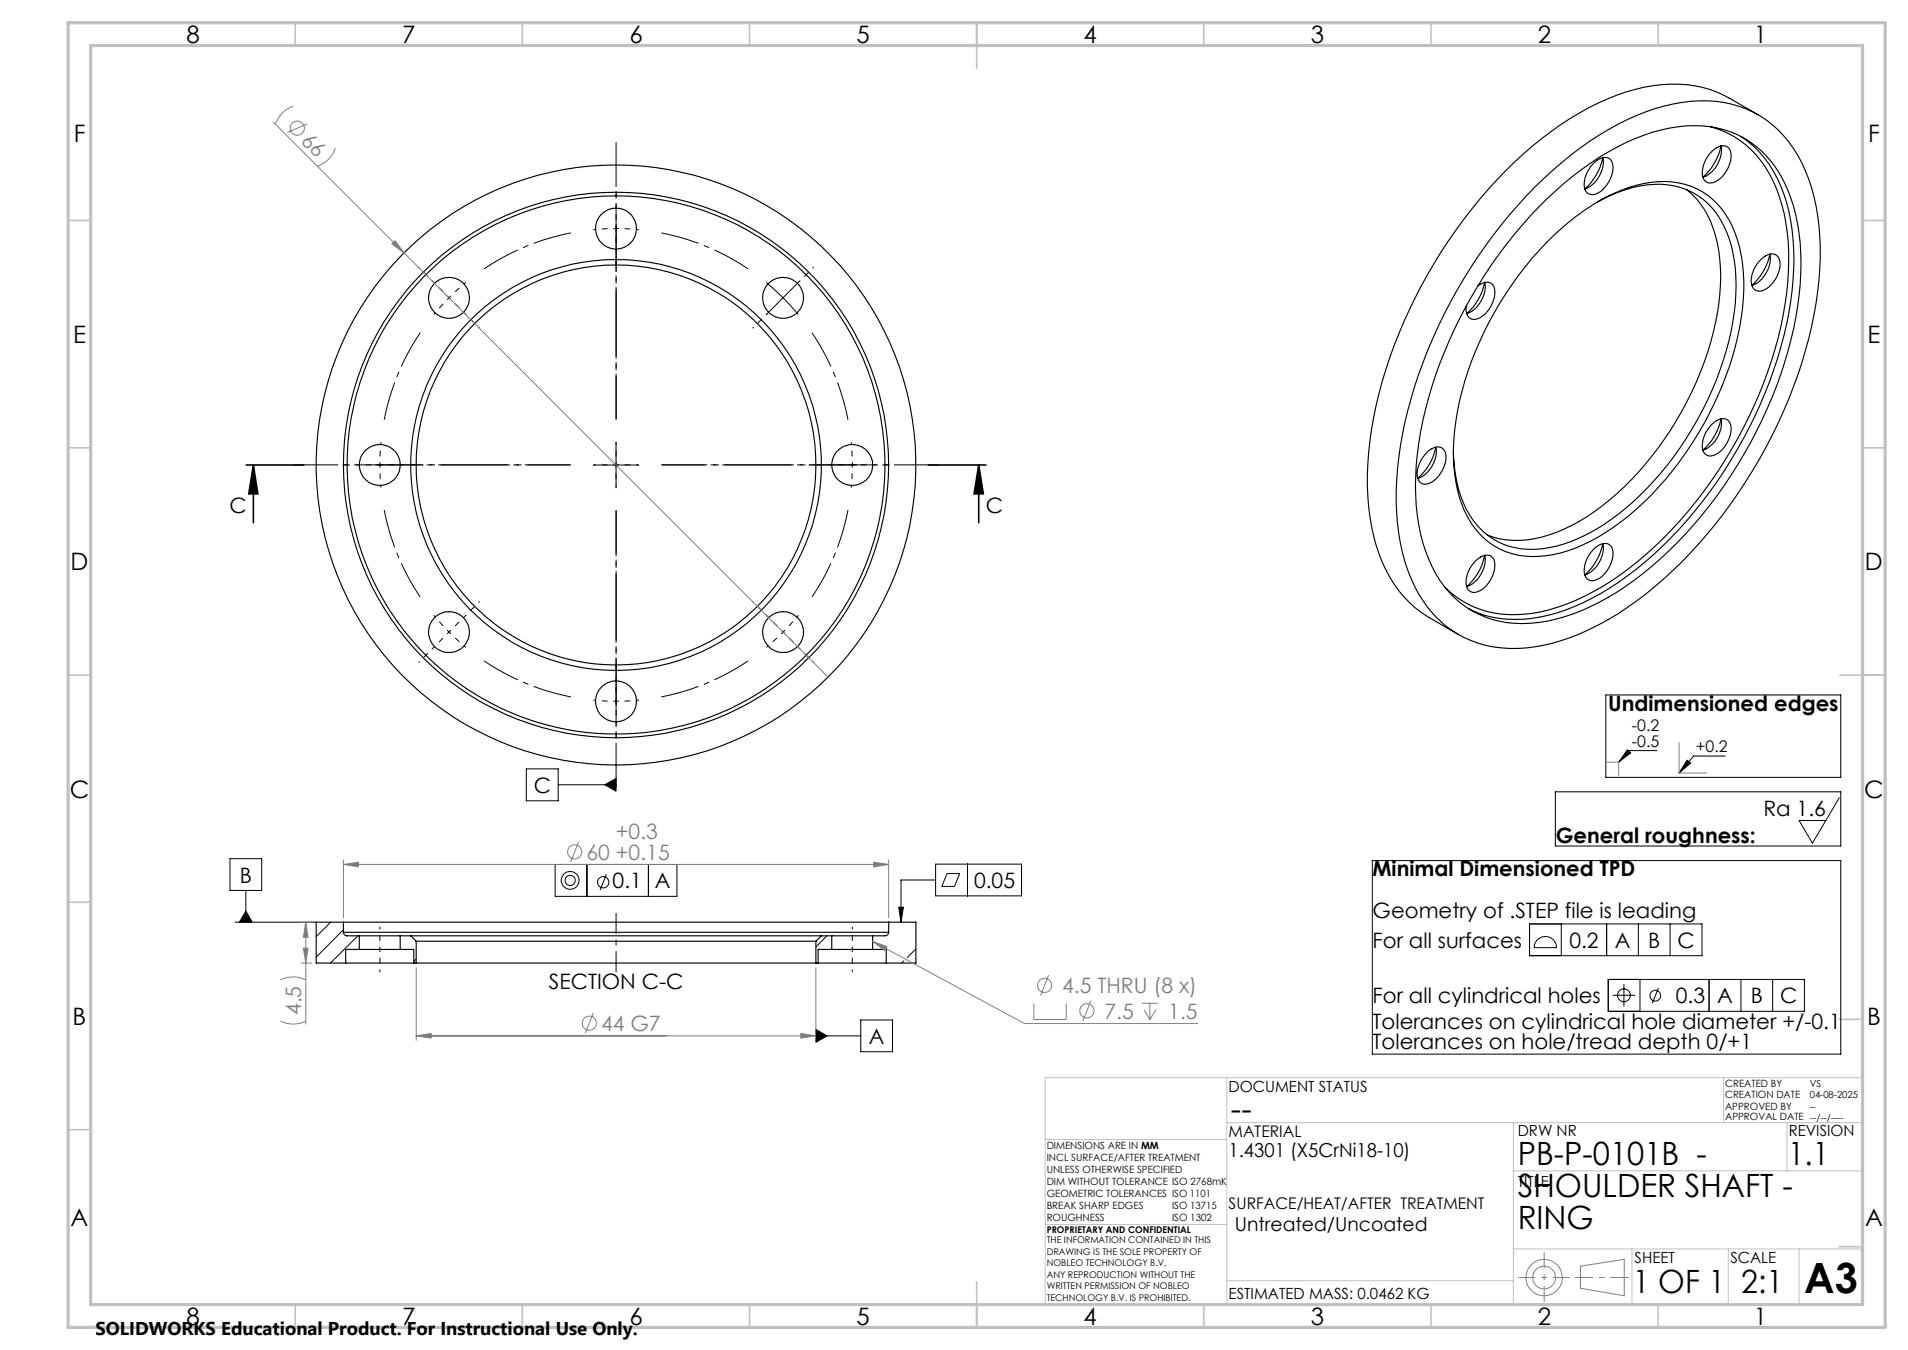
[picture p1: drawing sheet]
<svg xmlns="http://www.w3.org/2000/svg" width="420mm" height="297mm" viewBox="0 0 420 297" stroke-linecap="round" stroke-linejoin="round" font-family="sans-serif">
<g fill="none" stroke="#000" stroke-width=".22">
<path d="M168.7 62.2l3.7 3.3M172.4 65.5l3.3 3.7M172.4 65.5l-3.6 3.6M175.9 62l-3.5 3.5M135.6 97.3v10M130.6 102.3h10M353.5 152.9h51.7v18.1h-51.7zM115.9 169.2h7v7h-7zM122.9 172.6h12.7M133.1 172.6l2.5-1.3v2.8zM358.2 165l.8 .7-2.7 2zM364.7 165.1h-5.9l-2.5 2.6"/>
<path d="M371.4 167.2l.7 .7-2.5 2.2zM379.8 166.3h-7l-3.2 3.8M50.6 188.9h7v7h-7zM54.1 195.9v7M122.2 190.2h26.8v7h-26.8zM129.2 190.2v7M133.5 192.3l-1.4 3.6M142.7 190.2v7M197.8 199.6h1.1l-.6 3.3zM206 190.1h18.9v7h-18.9zM206 193.6h-7.7v9.3M208.5 192.2h2.7l-1.1 2.8h-2.8z"/>
<path d="M213 190.1v7M51.7 202.9h17.9M54.1 200.4l1.4 2.5h-2.8zM72.8 202.9l-3.2 3.2M75.6 204.5l-6 6.1M78.8 205.9l-6.1 6M91.6 211l-.5 .5M182 205.9l-2.4 2.4M199 211.4l-.5 .5M201.6 208.8l-1.9 1.8M179.6 226.5l2.5 1.4-2.5 1.4zM179.6 227.9h9.9"/>
<path d="M189.5 224.4h7v7h-7z"/>
<circle cx="125.5" cy="193.7" r="1.12"/>
<circle cx="125.5" cy="193.7" r="1.96"/>
<circle cx="132.8" cy="194.1" r="1.24"/>
</g>
<g fill="none" stroke="#808080" stroke-width=".22">
<path d="M60.2 26.9l28.7 28.7M64.6 23.4a6.3 6.3 0 0 0-4 3.9M67.6 27.3l-4.4 1.8M73.8 32.6a6.3 6.3 0 0 1-4 3.9M86.3 53.7l.7-.8 1.9 2.7zM88.9 55.6l93.4 93.4M353.6 167.7h2.7v2.9M369.6 163.4v6.7h6.1M75.6 190.2l3.3-.5v1zM75.6 189.2v12.7M75.6 190.2h120M127.4 185.2l-1.8 4.4"/>
<path d="M192.3 189.7l3.3 .5-3.3 .5zM195.6 189.2v12.7M61.7 215.6a6.4 6.4 0 0 1 5.6 0M66.3 202.9h2.3M66.3 211.9h2.3M66.8 208.6h1l-.5 3.3zM67.3 202.9l.5 3.3h-1zM67.3 202.9v22.4M91.6 212.9v16M179.6 212.9v16M192.1 207.1l3.2 1.1-.5 .9zM192.1 207.1l33.4 18.1h38.1"/>
<path d="M230.8 214.6l-1.7 4.4M61.7 224.6a6.1 6.1 0 0 0 5.6 0M91.6 227.9l3.3-.5v1zM91.6 227.9h88M130.6 222.9l-1.8 4.4M176.3 227.4l3.3 .5-3.3 .5zM227.6 220.7v3.6h7.1v-3.6M240.1 220.2l-1.7 4.4M251.4 220.7h3.5M251.8 222.1l1.3 2.2M253.1 220.7v3.6M254.5 222.1l-1.4 2.2"/>
<path d="M347.9 278.5l9.6-1.4v8l-9.6-1.7z"/>
<circle cx="65.4" cy="28.2" r="1.57"/>
<circle cx="126.5" cy="187.4" r="1.55"/>
<circle cx="229.9" cy="216.8" r="1.55"/>
<circle cx="129.7" cy="225.1" r="1.55"/>
<circle cx="239.3" cy="222.4" r="1.55"/>
<circle cx="339.9" cy="281" r="2.51"/>
<circle cx="339.9" cy="281.1" r="4"/>
</g>
<path d="M334.2 281h11.4" fill="none" stroke="#808080" stroke-width=".22" stroke-dasharray="15.2 1.3 1.3 1.3" stroke-dashoffset="11.4" stroke-linecap="butt"/>
<path d="M339.9 275.5v10.9" fill="none" stroke="#808080" stroke-width=".22" stroke-dasharray="15.2 1.3 1.3 1.3" stroke-dashoffset="11.7" stroke-linecap="butt"/>
<path d="M346.7 281h11.8" fill="none" stroke="#808080" stroke-width=".22" stroke-dasharray="15.2 1.3 1.3 1.3" stroke-dashoffset="11.2" stroke-linecap="butt"/>
<g fill="none" stroke="#c0c0c0" stroke-width=".22">
<path d="M270.1 237.1v49.9M379.4 237.1v9.9M410.1 237.1h-180v49.9M230 250.7h40M270.1 247h140M333.1 257.6h77M333.1 247v40M393.3 247v10.6M230.2 269.4h39.9M333.1 274.8h77M359.2 274.8v12.2M380.4 274.8v12.2"/>
<path d="M396 274.8v12.2M270.1 281.8h63"/>
</g>
<g fill="none" stroke="#c0c0c0" stroke-width=".35">
<path d="M65 5v5M115 5v5M165 5v5M215 5v10M265 5v5M315 5v5M365 5v5M15 48.5h5M410 48.5h5M15 98.5h5M410 98.5h5M15 148.5h5"/>
<path d="M405 148.5h10M15 198.5h5M404.8 224.3h5M15 248.5h5M404.8 274.3h5M65 287v5M115 287v5M165 287v5M215 282v10M265 287v5M315 287v5M365 287v5"/>
</g>
<path d="M15 5h400v287h-400zM20 10h390v277h-390z" fill="none" stroke="#c0c0c0" stroke-width=".7"/>
<g fill="#000">
<path d="M215.4 102.3l1.1 6.4h-2.1zM55.8 102.3l1 6.4h-2z"/>
<path d="M133.1 172.6l2.5 1.5v-2.8zM197.8 199.6h1.1l-.6 3.3zM54.1 200.4l1.4 2.5h-2.8zM179.6 226.5l2.5 1.4-2.5 1.4z"/>
<path d="M371.4 167.2l.7 .7-2.5 2.2zM358.2 165l.8 .7-2.7 2z"/>
</g>
<g fill="none" stroke="#000" stroke-width=".25">
<path d="M350.8 35.9a2.98 2.98 0 0 1 3.5-1 3.8 3.8 0 0 1 .1 4.5 5.3 5.3 0 0 1-3.8 3.4 1.75 1.75 0 0 1-1.9-1.8 6.9 6.9 0 0 1 2.1-5.1zM352.8 34.7a6.5 6.5 0 0 1-3.9 6.9 12.3 12.3 0 0 0 3.9-6.9zM376.6 27.9a20.9 20.9 0 0 1 13.7 12 43.3 43.3 0 0 1 3.2 22.3 93.2 93.2 0 0 1-18.6 46.1 78.4 78.4 0 0 1-24 21.8 35.4 35.4 0 0 1-20.3 5 20.3 20.3 0 0 1-12.5-5.9M376.8 33.3a2.98 2.98 0 0 1 3.5-1 3.8 3.8 0 0 1 .1 4.6 5 5 0 0 1-4.3 3.3 2.31 2.31 0 0 1-1.3-3l.1-.7a7.3 7.3 0 0 1 1.9-3.2zM378.8 32.1a6.4 6.4 0 0 1-3.9 6.9 12.3 12.3 0 0 0 3.9-6.9zM383.2 30a24.8 24.8 0 0 1 10.1 14.6 55.9 55.9 0 0 1 0 26.8 99.4 99.4 0 0 1-31.1 52.2 54.6 54.6 0 0 1-21.3 11.8 24.5 24.5 0 0 1-17.6-1.5M387 25.3a49.7 49.7 0 0 0-10.6-5.6 31.2 31.2 0 0 0-20.5 1.3 71.1 71.1 0 0 0-26.3 18.5 109.5 109.5 0 0 0-27.2 52.4 59.6 59.6 0 0 0 .5 28 26.3 26.3 0 0 0 11.7 16l6.4 3.7M337.8 41.2a68.7 68.7 0 0 1 26.4-17.3 29.8 29.8 0 0 1 20.2 .1 25.1 25.1 0 0 1 13.7 15.4 56 56 0 0 1 1.7 27.3 107.9 107.9 0 0 1-35.6 62.4 58 58 0 0 1-24.4 12.9 25.2 25.2 0 0 1-21.9-4.6 29.7 29.7 0 0 1-9.6-17.9 68.9 68.9 0 0 1 2.3-31.8 110.5 110.5 0 0 1 27.2-46.5zM340.3 53.5a45.6 45.6 0 0 1 20-12.8 18.1 18.1 0 0 1 15.7 2.3 20.4 20.4 0 0 1 7.3 13.2 50.5 50.5 0 0 1-2.7 24.5 75.2 75.2 0 0 1-22 32.7 38.8 38.8 0 0 1-16.8 8.6 16.7 16.7 0 0 1-17-5.6 26.1 26.1 0 0 1-4.9-15.8 65.6 65.6 0 0 1 10.3-34l4-6a63.8 63.8 0 0 1 6.1-7.1zM340.5 43.7a59.9 59.9 0 0 1 23.2-14.6 26.5 26.5 0 0 1 18.9 .6 23.1 23.1 0 0 1 11.6 13.9 52.6 52.6 0 0 1 1.1 26.2 98.7 98.7 0 0 1-33.5 56.3 48.8 48.8 0 0 1-23.1 10.8 21.6 21.6 0 0 1-21.8-9.2 35.7 35.7 0 0 1-5.3-18.6 78.3 78.3 0 0 1 7.4-34.2 99.2 99.2 0 0 1 21.5-31.2zM351.5 44.6a25.9 25.9 0 0 1 15.6-3.9 15.6 15.6 0 0 1 12.8 10 34.1 34.1 0 0 1 1.8 18.1 71.6 71.6 0 0 1-25.6 44.4 34.1 34.1 0 0 1-18.1 7.7 15.7 15.7 0 0 1-15.8-10.2 30.3 30.3 0 0 1-2.3-11.5M371.3 41.7a19.1 19.1 0 0 1 6.7 11.8 48.1 48.1 0 0 1-2.1 24 72.1 72.1 0 0 1-23.2 33.8 34.7 34.7 0 0 1-16.6 7.5 18 18 0 0 1-8.7-1.1"/>
<path d="M387.6 57.1a2.86 2.86 0 0 1 3.5-.9 3.9 3.9 0 0 1 .1 4.5 5.4 5.4 0 0 1-3.9 3.4 1.9 1.9 0 0 1-1.8-2.4 7 7 0 0 1 2.1-4.6zM389.6 55.9a6.5 6.5 0 0 1-4 6.9 12.3 12.3 0 0 0 4-6.9zM325.3 62.9a2.16 2.16 0 0 1 3.6 .2 6.4 6.4 0 0 1-3.8 7.1 1.78 1.78 0 0 1-2.4-1.7l.1-1.2M326.8 62.1a6.5 6.5 0 0 1-3.9 6.9 12.3 12.3 0 0 0 3.9-6.9zM314.1 99.6a2.95 2.95 0 0 1 3.4-1 3.7 3.7 0 0 1 .2 4.5 5.5 5.5 0 0 1-3.9 3.4 1.95 1.95 0 0 1-1.9-2.4l.5-2 .7-1.4zM316.1 98.4a6.4 6.4 0 0 1-4 6.8 12.2 12.2 0 0 0 4-6.8zM376.8 93.3a2.98 2.98 0 0 1 3.5-.9 3.8 3.8 0 0 1 .1 4.5 5 5 0 0 1-4.3 3.4 2.04 2.04 0 0 1-1.4-2.4l.2-1.3a7.3 7.3 0 0 1 1.9-3.3zM378.8 92.1a6.4 6.4 0 0 1-3.9 6.9 12.3 12.3 0 0 0 3.9-6.9zM352.8 119.6a6.4 6.4 0 0 1-3.9 6.9 12.3 12.3 0 0 0 3.9-6.9zM324.8 123.4a2.98 2.98 0 0 1 3.5-1 3.8 3.8 0 0 1 .1 4.5 5 5 0 0 1-4.3 3.4 2.04 2.04 0 0 1-1.4-2.4l.2-1.3a7.3 7.3 0 0 1 1.9-3.2zM326.8 122.2a6.4 6.4 0 0 1-3.9 6.8 12.3 12.3 0 0 0 3.9-6.8zM350.8 120.8a2.98 2.98 0 0 1 3.5-1 3.8 3.8 0 0 1 .1 4.6 5 5 0 0 1-4.3 3.3 2.04 2.04 0 0 1-1.4-2.4l.2-1.3a7.3 7.3 0 0 1 1.9-3.2z"/>
<path d="M75.6 205.1a.78 .78 0 0 0 .8 .8h2.7M75.6 205.1h120M75.6 202.9h120M75.6 202.9h-6v9h6.5M75.6 202.9v2.2M76.1 211.9h15M79.1 208.9h9M79.1 205.9h9M79.1 205.9v3M79.1 208.9h-3v3M88.1 205.9v3M88.1 208.9h3v3"/>
<path d="M88.1 205.9h2.3M90.4 205.9h90.4M90.4 205.9l1.2 1.2M91.1 211.9h.5M91.6 207.1h88M91.6 211.9h88M91.6 207.1v4.8M179.6 211.9h.5M179.6 207.1v4.8M180.1 211.9h15M180.8 205.9h2.3M180.8 205.9l-1.2 1.2"/>
<path d="M183.1 208.9h9M183.1 205.9h9M183.1 208.9h-3v3M183.1 205.9v3M192.1 208.9h3v3M192.1 205.9v3M195.6 205.1a.78 .78 0 0 1-.8 .8h-2.7M195.6 202.9h6v9h-6.5M195.6 202.9v2.2"/>
<circle cx="135.6" cy="50.3" r="4.5"/>
<circle cx="98.8" cy="65.5" r="4.5"/>
<circle cx="172.4" cy="65.5" r="4.5"/>
<circle cx="83.6" cy="102.3" r="4.5"/>
<circle cx="135.6" cy="102.3" r="59.2"/>
<circle cx="135.6" cy="102.3" r="60"/>
<circle cx="135.6" cy="102.3" r="66"/>
<circle cx="135.6" cy="102.3" r="44"/>
<circle cx="135.6" cy="102.3" r="45.2"/>
<circle cx="187.6" cy="102.3" r="4.5"/>
<circle cx="98.8" cy="139.1" r="4.5"/>
<circle cx="172.4" cy="139.1" r="4.5"/>
<circle cx="135.6" cy="154.3" r="4.5"/>
</g>
<g fill="none" stroke="#000" stroke-width=".22" stroke-dasharray="15.2 1.3 1.3 1.3" stroke-dashoffset="14.6" stroke-linecap="butt">
<path d="M135.6 50.3l-5 .2M135.6 50.3l5 .2M135.6 50.3v-5M135.6 50.3v5M98.8 65.5l-3.3 3.7M98.8 65.5l3.7-3.4M98.8 65.5l-3.5-3.5M98.8 65.5l3.6 3.5M83.6 102.3l.3 5M83.6 102.3l.3-5M83.6 102.3h-5M83.6 102.3h5"/>
<path d="M135.6 102.3v-5M135.6 102.3h-5M135.6 102.3v5M135.6 102.3h5M187.6 102.3l-.2-5M187.6 102.3l-.2 5M187.6 102.3h5M187.6 102.3h-5M98.8 139l3.7 3.4M98.8 139l-3.3-3.7M98.8 139l-3.5 3.6M98.8 139l3.6-3.5"/>
<path d="M172.4 139l3.3-3.7M172.4 139l-3.7 3.4M172.4 139l3.5 3.6M172.4 139l-3.5-3.5M135.6 154.3l5-.3M135.6 154.3l-5-.3M135.6 154.3v5M135.6 154.3v-5M83.6 208.9v5M83.6 203.9v5M187.6 208.9v5M187.6 203.9v5"/>
</g>
<path d="M125.7 51.2a52 52 0 0 0-19.1 8M164.7 59.2a52 52 0 0 0-19.1-8M92.5 73.2a52 52 0 0 0-7.9 19.1M186.7 92.3a52 52 0 0 0-8-19.1M84.6 112.2a52 52 0 0 0 7.9 19.1M178.7 131.3a52 52 0 0 0 8-19.1M106.6 145.4a52 52 0 0 0 19.1 7.9M145.6 153.3a52 52 0 0 0 19.1-7.9" fill="none" stroke="#000" stroke-width=".22" stroke-dasharray="15.2 1.3 1.3 1.3" stroke-dashoffset="6.7" stroke-linecap="butt"/>
<path d="M54.2 102.3h12.7M55.8 102.3l1 6.4h-2zM55.8 102.3v12.7M204.3 102.3h12.7M215.4 102.3l1.1 6.4h-2.1zM215.4 102.3v12.7" fill="none" stroke="#000" stroke-width=".35"/>
<g fill="none" stroke="#000" stroke-width=".22" stroke-dasharray="15.2 1.3 1.3 1.3" stroke-dashoffset="14.9" stroke-linecap="butt">
<path d="M135.6 45.3v-4.5M135.6 55.3v4.5M95.3 62l-3.2-3.2M102.4 69l3.2 3.2M168.9 69l-3.2 3.2M175.9 62l3.2-3.2M78.6 102.3h-4.5M88.6 102.3h4.5M182.6 102.3h-4.5M192.6 102.3h4.5M102.4 135.5l3.2-3.2M168.9 135.5l-3.2-3.2"/>
<path d="M95.3 142.6l-3.2 3.2M135.6 159.3v4.5M135.6 149.3v-4.5M175.9 142.6l3.2 3.2"/>
</g>
<path d="M135.6 92.3v-43.1M125.6 102.3h-43M135.6 112.3v43M145.6 102.3h43.1" fill="none" stroke="#000" stroke-width=".22" stroke-dasharray="15.2 1.3 1.3 1.3" stroke-dashoffset="5.1" stroke-linecap="butt"/>
<path d="M135.6 92.3v-61M125.6 102.3h-61M135.6 112.3v61M145.6 102.3h61" fill="none" stroke="#000" stroke-width=".22" stroke-dasharray="15.2 1.3 1.3 1.3" stroke-dashoffset="5.7" stroke-linecap="butt"/>
<path d="M135.6 200.9v13" fill="none" stroke="#000" stroke-width=".22" stroke-dasharray="15.2 1.3 1.3 1.3" stroke-dashoffset="10.6" stroke-linecap="butt"/>
<g fill="#808080">
<path d="M86.3 53.7l.7-.8 1.9 2.7z"/>
<path d="M91.6 227.9l3.3-.5v1zM176.3 227.4l3.3 .5-3.3 .5zM75.6 190.2l3.3-.5v1zM192.3 189.7l3.3 .5-3.3 .5zM192.1 207.1l2.7 2 .5-.9z"/>
<path d="M67.3 202.9l.5 3.3h-1zM66.8 208.6h1l-.5 3.3z"/>
</g>
<g fill="none" stroke="#000" stroke-width=".22">
<path d="M342.4 174.2h62.8v11.9h-62.8zM404.9 175.5l-5.9 10-3-5h5.9M302.1 189.3h103.1v42.6h-103.1zM336.7 203.3h37.9v7h-37.9zM338.3 206.8a2.45 2.45 0 0 1 2.8-.6 2.45 2.45 0 0 1 1.5 2.3h-4.9a2.48 2.48 0 0 1 .6-1.7zM343.7 203.3v7M353.7 203.3v7M354 215.5h43.2v7h-43.2zM355 219h4.9M357.5 216.5v4.9M360.6 203.3v7M361 215.5v7"/>
<path d="M365.1 217.4l-1.4 3.3M367.6 203.3v7M376.2 215.5v7M383.2 215.5v7M390.2 215.5v7"/>
<circle cx="357.5" cy="219" r="1.41"/>
<circle cx="364.4" cy="219.1" r="1.19"/>
</g>
<text font-size="9.2" x="397.2" y="284.5">A3</text>
<text font-size="7.3" x="270.4" y="246.3">--</text>
<g font-size="7.1">
<text x="334.1" y="256.2">PB-P-0101B -</text>
<text x="393.6" y="256.2">1.1</text>
<text x="334.1" y="263.3">SHOULDER SHAFT -</text>
<text x="334.1" y="270.3">RING</text>
<text x="359.4" y="284.5">1 OF 1</text>
<text x="383.3" y="284.5">2:1</text>
</g>
<g font-size="5.3">
<text x="41" y="9.5">8</text>
<text x="88.5" y="9.5">7</text>
<text x="138.5" y="9.5">6</text>
<text x="188.5" y="9.5">5</text>
<text x="238.5" y="9.5">4</text>
<text x="288.5" y="9.5">3</text>
<text x="338.5" y="9.5">2</text>
<text x="386" y="9.5">1</text>
<text x="16.2" y="31.3">F</text>
<text x="411.2" y="31.3">F</text>
<text x="16.1" y="75.5">E</text>
<text x="411.1" y="75.5">E</text>
<text x="15.5" y="125.5">D</text>
<text x="410.5" y="125.5">D</text>
<text x="15.4" y="175.5">C</text>
<text x="410.4" y="175.5">C</text>
<text x="16" y="225.5">B</text>
<text x="411" y="225.5">B</text>
<text x="15.5" y="269.8">A</text>
<text x="410.5" y="269.8">A</text>
<text x="41" y="291.5">8</text>
<text x="88.5" y="291.5">7</text>
<text x="138.5" y="291.5">6</text>
<text x="188.5" y="291.5">5</text>
<text x="238.5" y="291.5">4</text>
<text x="288.5" y="291.5">3</text>
<text x="338.5" y="291.5">2</text>
<text x="386" y="291.5">1</text>
</g>
<g font-size="4.7" fill="#808080">
<text x="66.1" y="31.2" transform="rotate(45 66.1 31.2)">66</text>
<text x="135.6" y="184.6">+0.3</text>
<text x="129.1" y="189.1">60 +0.15</text>
<text x="233.8" y="218.5">4.5 THRU (8 x)</text>
<text x="66.3" y="223.3" transform="rotate(-90 66.3 223.3)">4.5</text>
<text x="132.3" y="226.8">44 G7</text>
<text x="243.1" y="224.1">7.5</text>
<text x="257.2" y="224.1">1.5</text>
</g>
<g font-size="4.7">
<text x="50.5" y="112.8">C</text>
<text x="217" y="112.8">C</text>
<text x="354" y="156.4">Undimensioned edges</text>
<text x="117.5" y="174.4">C</text>
<text x="388.2" y="179.5">Ra 1.6</text>
<text x="342.5" y="185.5">General roughness:</text>
<text x="52.8" y="194.2">B</text>
<text x="134.9" y="195.4">0.1</text>
<text x="144.2" y="195.4">A</text>
<text x="214.4" y="195.4">0.05</text>
<text x="302.1" y="192.8">Minimal Dimensioned TPD</text>
<text x="302.1" y="201.9">Geometry of .STEP file is leading</text>
<text x="302.1" y="208.5">For all surfaces</text>
<text x="345.5" y="208.5">0.2</text>
<text x="355.4" y="208.5">A</text>
<text x="362.8" y="208.5">B</text>
<text x="369.3" y="208.5">C</text>
<text x="120.8" y="217.6">SECTION C-C</text>
<text x="302.1" y="220.7">For all cylindrical holes</text>
<text x="368.9" y="220.7">0.3</text>
<text x="378" y="220.7">A</text>
<text x="385.4" y="220.7">B</text>
<text x="391.8" y="220.7">C</text>
<text x="302.1" y="226.3">Tolerances on cylindrical hole diameter +/-0.1</text>
<text x="191.3" y="229.6">A</text>
<text x="302.1" y="230.9">Tolerances on hole/tread depth 0/+1</text>
</g>
<g font-size="4.2">
<text x="270.4" y="254.6">1.4301 (X5CrNi18-10)</text>
<text x="271.8" y="270.8">Untreated/Uncoated</text>
</g>
<text font-size="4.1" x="21" y="293.7">SOLIDWORKS Educational Product. For Instructional Use Only.</text>
<g font-size="3.5">
<text x="359.2" y="160.9">-0.2</text>
<text x="359.2" y="164.3">-0.5</text>
<text x="373.3" y="165.5">+0.2</text>
<text x="270.4" y="250.1">MATERIAL</text>
<text x="270.4" y="266">SURFACE/HEAT/AFTER TREATMENT</text>
</g>
<g font-size="3.4">
<text x="270.4" y="240.2">DOCUMENT STATUS</text>
<text x="334.1" y="250">DRW NR</text>
<text x="393.7" y="250">REVISION</text>
<text x="334.1" y="261.1">TITLE</text>
<text x="359.8" y="277.9">SHEET</text>
<text x="380.9" y="277.9">SCALE</text>
<text x="270.4" y="285.7">ESTIMATED MASS: 0.0462 KG</text>
</g>
<g font-size="2.2">
<text x="379.7" y="239.1">CREATED BY</text>
<text x="379.7" y="244.2">APPROVED BY</text>
<text x="379.7" y="241.6">CREATION DATE</text>
<text x="379.7" y="246.5">APPROVAL DATE --/--/----</text>
<text x="230.4" y="252.7">DIMENSIONS ARE IN MM</text>
<text x="230.4" y="255.4">INCL SURFACE/AFTER TREATMENT</text>
<text x="230.4" y="258">UNLESS OTHERWISE SPECIFIED</text>
<text x="230.4" y="260.7">DIM WITHOUT TOLERANCE ISO 2768mK</text>
<text x="230.4" y="263.3">GEOMETRIC TOLERANCES ISO 1101</text>
<text x="230.4" y="266">BREAK SHARP EDGES</text>
<text x="230.4" y="268.6">ROUGHNESS</text>
<text x="258" y="266">ISO 13715</text>
<text x="258" y="268.7">ISO 1302</text>
</g>
<g font-size="2.1">
<text x="398.4" y="239.1">VS</text>
<text x="398.4" y="244.2">--</text>
<text x="398.4" y="241.7">04-08-2025</text>
</g>
<g font-size="2">
<text x="230.4" y="271.3">PROPRIETARY AND CONFIDENTIAL</text>
<text x="230.4" y="273.5">THE INFORMATION CONTAINED IN THIS</text>
<text x="230.4" y="276.1">DRAWING IS THE SOLE PROPERTY OF</text>
<text x="230.4" y="278.6">NOBLEO TECHNOLOGY B.V.</text>
<text x="230.4" y="281.1">ANY REPRODUCTION WITHOUT THE</text>
<text x="230.4" y="283.6">WRITTEN PERMISSION OF NOBLEO</text>
<text x="230.4" y="286.2">TECHNOLOGY B.V. IS PROHIBITED.</text>
</g>
</svg>
